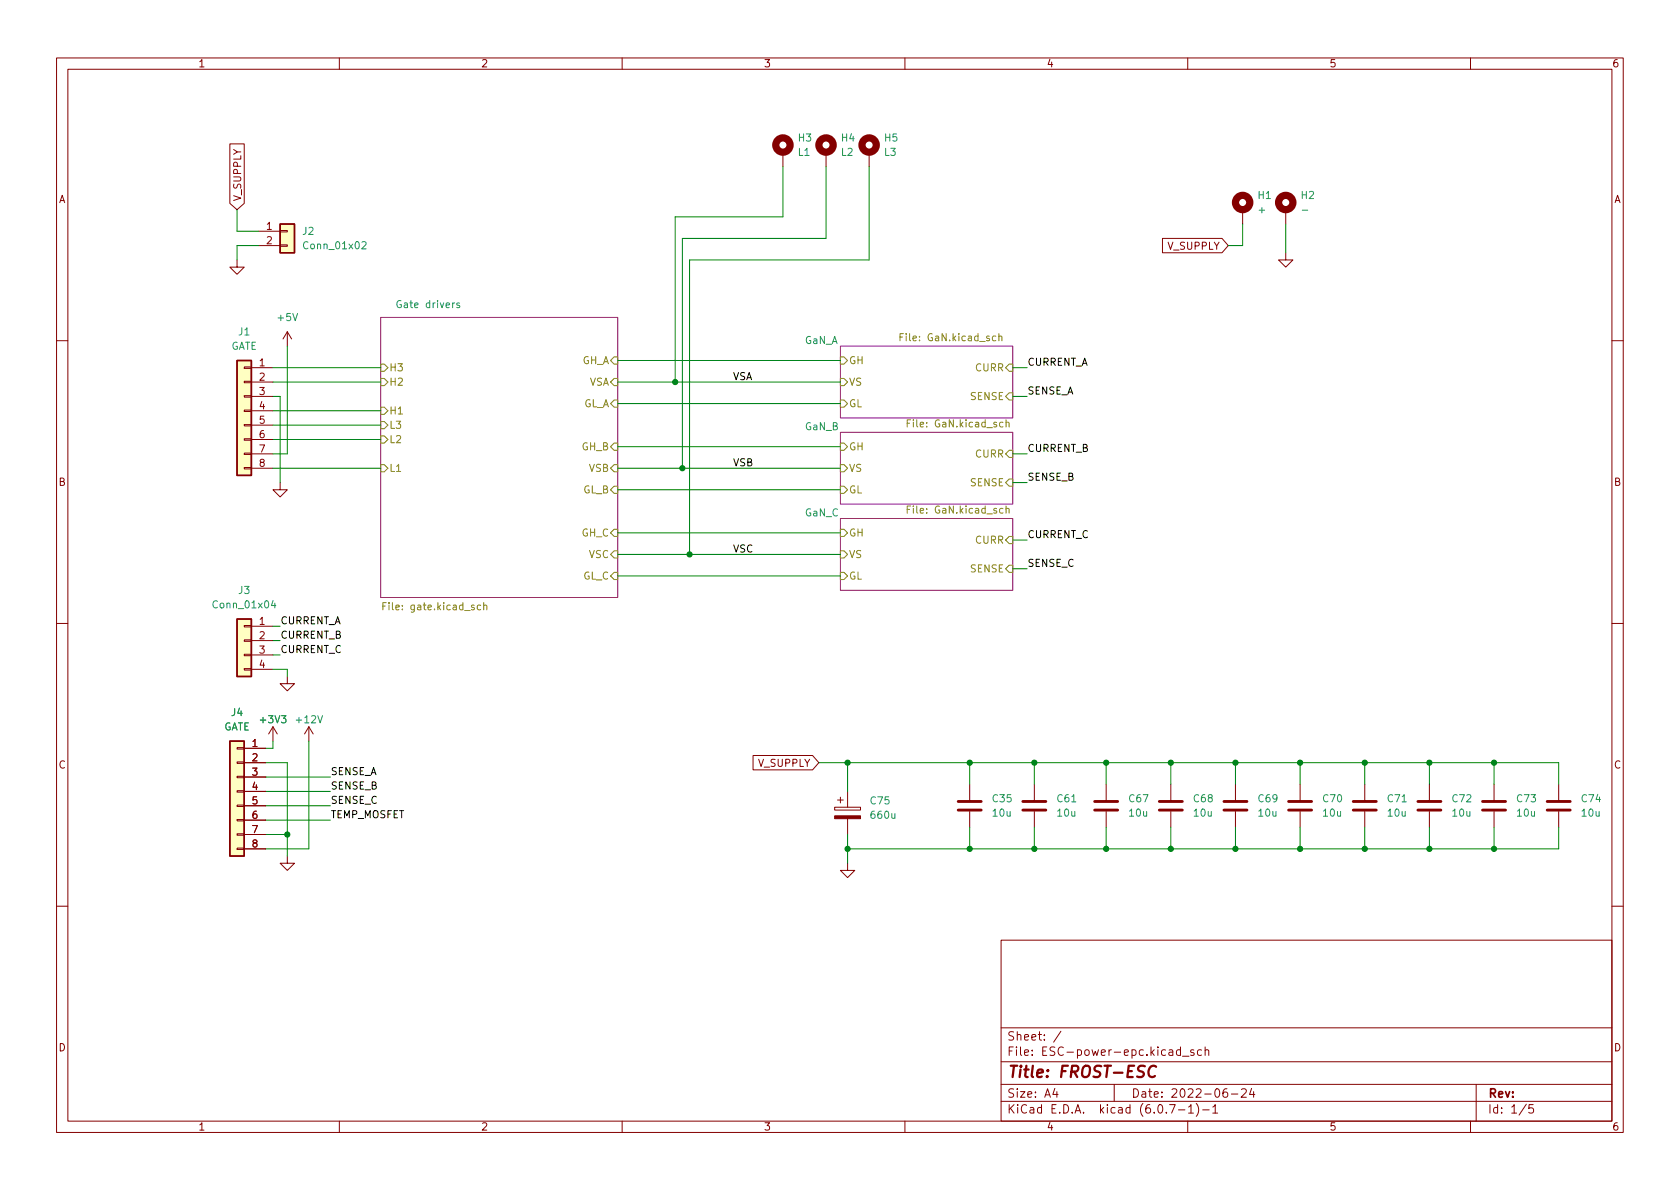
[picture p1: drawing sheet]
<svg xmlns="http://www.w3.org/2000/svg" width="297mm" height="210mm" viewBox="0 0 297 210" stroke-linecap="round" stroke-linejoin="round" font-family="sans-serif">
<g fill="none" stroke="#840000" stroke-width=".18">
<path d="M10 10.2h277v190.1h-277zM12 12.2h273v186.1h-273zM60 10.2v2M110 10.2v2M160 10.2v2M210 10.2v2M260 10.2v2M40.6 25.4h2.6v10.6l-1.3 1.1-1.3-1.1zM138.4 26.9v2.6M146 26.9v2.6M153.7 26.9v2.6M219.7 37.1v2.5"/>
<path d="M227.3 37.1v2.5M41.9 46v1.2h1.3l-1.3 1.3-1.3-1.3h1.3M45.7 40.9h3.8M45.7 43.4h3.8M49.5 43.3h1.3v.3h-1.3zM49.5 40.8h1.3v.2h-1.3zM50.8 58.7l-.8 1.2M50.8 58.7v2.5M50.8 58.7l.8 1.2M205.5 42.2h10.6l1.1 1.2-1.1 1.3h-10.6zM227.3 44.7v1.3h1.3l-1.3 1.2-1.2-1.2h1.2M10 60.2h2"/>
<path d="M43.2 77.6h1.2v.2h-1.2zM43.2 75.1h1.2v.2h-1.2zM43.2 72.5h1.2v.3h-1.2zM43.2 70h1.2v.2h-1.2zM43.2 67.4h1.2v.3h-1.2zM43.2 64.9h1.2v.2h-1.2zM44.4 65h3.9M44.4 67.6h3.9M44.4 70.1h3.9M44.4 72.6h3.9M44.4 75.2h3.9M44.4 77.7h3.9"/>
<path d="M285 60.2h2M43.2 82.7h1.2v.2h-1.2zM43.2 80.1h1.2v.3h-1.2zM44.4 80.3h3.9M44.4 82.8h3.9M49.5 85.3v1.3h1.3l-1.3 1.3-1.2-1.3h1.2M10 110.2h2M43.2 118.2h1.2v.3h-1.2zM43.2 115.7h1.2v.2h-1.2zM43.2 113.2h1.2v.2h-1.2zM43.2 110.6h1.2v.3h-1.2zM44.4 110.7h3.9"/>
<path d="M44.4 113.3h3.9M44.4 115.8h3.9M44.4 118.4h3.9M50.8 119.6v1.3h1.3l-1.3 1.3-1.3-1.3h1.3M285 110.2h2M41.9 139.8h1.3v.3h-1.3zM41.9 137.3h1.3v.2h-1.3zM41.9 134.7h1.3v.3h-1.3zM41.9 132.2h1.3v.3h-1.3zM43.2 132.3h3.8M43.2 134.9h3.8M43.2 137.4h3.8"/>
<path d="M43.2 139.9h3.8M48.3 128.5l-.8 1.3M48.3 128.5v2.6M48.3 128.5l.7 1.3M54.6 128.5l-.8 1.3M54.6 128.5v2.6M54.6 128.5l.8 1.3M133.1 133.6h10.6l1.1 1.3-1.1 1.2h-10.6zM149.9 139.9v2.8M171.4 138.7v2.8M182.9 138.7v2.8M195.6 138.7v2.8"/>
<path d="M207 138.7v2.8M218.4 138.7v2.8M229.9 138.7v2.8M241.3 138.7v2.8M252.7 138.7v2.8M264.2 138.7v2.8M275.6 138.7v2.8M41.9 150h1.3v.2h-1.3zM41.9 147.4h1.3v.3h-1.3zM41.9 144.9h1.3v.3h-1.3zM41.9 142.4h1.3v.2h-1.3zM43.2 142.5h3.8"/>
<path d="M43.2 145h3.8M43.2 147.6h3.8M43.2 150.1h3.8M50.8 151.4v1.2h1.3l-1.3 1.3-1.3-1.3h1.3M147.6 142.7h4.5v.6h-4.5zM148.1 141.5h1M148.6 141v1M149.9 152.6v1.3h1.2l-1.2 1.3-1.3-1.3h1.3M149.9 144.8v2.8M171.4 143.5v2.8M182.9 143.5v2.8M195.6 143.5v2.8"/>
<path d="M207 143.5v2.8M218.4 143.5v2.8M229.9 143.5v2.8M241.3 143.5v2.8M252.7 143.5v2.8M264.2 143.5v2.8M275.6 143.5v2.8M10 160.2h2M177 166.3h108v32h-108zM285 160.2h2M60 198.3v2M110 198.3v2"/>
<path d="M160 198.3v2M177 194.8h108M177 191.8h108M177 187.8h108M177 181.8h108M186.5 192.5l-.4 1h1M186.9 193v1M187.6 182.4l-1.3 1.9M197 191.8v3M206.8 195.3h1l-.7 1.5M208.4 196.3h1.1M208.7 185.7l-.4-.1-.3 .3v.4l.1 .3h.6"/>
<path d="M208.7 185.1v1.5M209.1 186.8h1.1M210 198.3v2M210.1 195.8l.5-.5v1.5M210.1 196.8h.9M211.1 185.7l-.4-.1-.2 .2 .1 .3 .5 .1v.4h-.6M211.5 195.1a1.72 1.72 0 0 1 0 2.3M212.4 185.7l-.4-.1-.3 .3v.4l.2 .3h.5M212.6 196.3h1.2M213.1 185.8l.2-.2 .3 .1 .1 .9M213.1 185.1v1.5M214.4 195.8l.5-.5v1.5"/>
<path d="M214.4 196.8h.9M216.9 192.5a.59 .59 0 0 0-.7 .7v.5l.2 .3h.4l.2-.1 .1-.5-.2-.2-.4-.1-.3 .3M217.7 193.5h1.2M219.5 192.7l.6-.2 .2 .2 .1 .3-1 1h1M221.3 192.5l-.4 1h1M221.6 193v1M260 198.3v2M261 191.8v6.5M269.9 195.3l-1.3 1.9M271.1 195.3h-.7l-.1 .7 .2-.1 .5 .1 .2 .2-.1 .5-.2 .1-.6-.1"/>
</g>
<path d="M204.4 188.7a.88 .88 0 0 0-1-.1 .88 .88 0 0 0-.4 1 .69 .69 0 0 0 .4 .8 .69 .69 0 0 0 .8-.1" fill="none" stroke="#840000" stroke-width=".4"/>
<g fill="#fff" stroke="#fff" stroke-width=".18">
<path d="M67.3 56.1h41.9v49.6h-41.9z"/>
<path d="M148.6 91.7h30.5v12.7h-30.5z"/>
<path d="M148.6 61.2h30.5v12.7h-30.5z"/>
<path d="M148.6 76.4h30.5v12.7h-30.5z"/>
</g>
<path d="M67.3 56.1h41.9v49.6h-41.9zM148.6 61.2h30.5v12.7h-30.5zM148.6 76.4h30.5v12.7h-30.5zM148.6 91.7h30.5v12.7h-30.5z" fill="none" stroke="#840084" stroke-width=".18"/>
<g fill="none" stroke="#848400" stroke-width=".18">
<path d="M159.1 59.6h.5M159.7 59h-.6v1.3M176.6 59.5l.2-.1 .3 .1 .1 .8M176.6 59v1.3M67.3 77.1h.6l.7 .6-.7 .7h-.6zM67.3 66.9h.6l.7 .7-.7 .6h-.6zM67.3 72h.6l.7 .6-.7 .7h-.6zM67.3 74.5h.6l.7 .7-.7 .6h-.6zM67.3 64.4h.6l.7 .6-.7 .7h-.6zM107.9 71.4l.7-.7h.6v1.3h-.6zM108.6 63.1h.6v1.3h-.6l-.7-.7zM108.6 66.9h.6v1.3h-.6l-.7-.6z"/>
<path d="M108.6 78.4h.6v1.2h-.6l-.7-.6zM148.6 63.1h.6l.7 .6-.7 .7h-.6zM148.6 66.9h.6l.7 .7-.7 .6h-.6zM148.6 70.7h.6l.7 .7-.7 .6h-.6zM148.6 78.4h.6l.7 .6-.7 .6h-.6zM160.4 74.8h.4M161 74.2h-.6v1.3M177.8 70.1l.6-.6h.7v1.2h-.7zM177.8 65l.6-.6h.7v1.3h-.7zM177.9 74.8l.2-.1h.3v.8M177.9 74.2v1.3M67.3 82.2h.6l.7 .6-.7 .6h-.6z"/>
<path d="M107.9 86.6l.7-.6h.6v1.2h-.6zM107.9 82.8l.7-.6h.6v1.2h-.6zM107.9 94.2l.7-.6h.6v1.3h-.6zM108.6 97.4h.6v1.3h-.6l-.7-.7zM148.6 93.6h.6l.7 .6-.7 .7h-.6zM148.6 97.4h.6l.7 .6-.7 .7h-.6zM148.6 82.2h.6l.7 .6-.7 .6h-.6zM148.6 86h.6l.7 .6-.7 .6h-.6zM160.4 90.1h.4M161 89.5h-.6v1.2M177.8 80.3l.6-.7h.7v1.3h-.7zM177.9 90l.2-.1 .3 .1v.7"/>
<path d="M177.9 89.5v1.2M178.4 99.9h.7v1.3h-.7l-.6-.6zM178.4 94.9h.7v1.2h-.7l-.6-.6zM178.4 84.7h.7v1.3h-.7l-.6-.7zM67.7 107.2h.4M68.3 106.6h-.6v1.2M85 107.1l-.4-.1-.2 .2 .1 .6h.5M85.5 107.1l.2-.1 .3 .1 .1 .7M85.5 106.6v1.2M108.6 101.2h.6v1.3h-.6l-.7-.7zM148.6 101.2h.6l.7 .6-.7 .7h-.6z"/>
</g>
<path d="M64 42.9l.5-.2 .2 .4-.8 .9h.8M81.2 53.6h-.3l-.1 .1v.2l.4 .1v.3h-.4M48.3 106.2l-.3 .9h.8M48.6 106.7v.8" fill="none" stroke="#008484" stroke-width=".18"/>
<g fill="none" stroke="#840000" stroke-width=".51">
<path d="M169.4 143.3h4.1M169.4 141.7h4.1M180.8 143.3h4.1M180.8 141.7h4.1M193.5 143.3h4.1M193.5 141.7h4.1M205 143.3h4M205 141.7h4M216.4 143.3h4.1M216.4 141.7h4.1M227.8 143.3h4.1M227.8 141.7h4.1"/>
<path d="M239.3 143.3h4M239.3 141.7h4M250.7 143.3h4.1M250.7 141.7h4.1M262.1 143.3h4.1M262.1 141.7h4.1M273.6 143.3h4M273.6 141.7h4"/>
</g>
<g fill="none" stroke="#840000" stroke-width="1.3">
<circle cx="138.4" cy="25.6" r="1.27"/>
<circle cx="146" cy="25.6" r="1.27"/>
<circle cx="153.7" cy="25.6" r="1.27"/>
<circle cx="219.7" cy="35.8" r="1.27"/>
<circle cx="227.3" cy="35.8" r="1.27"/>
</g>
<path d="M147.6 144.3h4.5v.5h-4.5z" fill="#840000" stroke="#840000" stroke-width=".18"/>
<g fill="#ffffc2" stroke="#ffffc2" stroke-width=".18">
<path d="M40.6 131.1h2.6v20.3h-2.6z"/>
<path d="M41.9 63.7h2.5v20.4h-2.5z"/>
<path d="M49.5 39.6h2.6v5.1h-2.6z"/>
<path d="M41.9 109.5h2.5v10.1h-2.5z"/>
</g>
<path d="M49.5 39.6h2.6v5.1h-2.6zM41.9 63.7h2.5v20.4h-2.5zM41.9 109.5h2.5v10.1h-2.5zM40.6 131.1h2.6v20.3h-2.6z" fill="none" stroke="#840000" stroke-width=".25"/>
<g fill="none" stroke="#008400" stroke-width=".18">
<path d="M41.9 37.1v3.8h3.8M138.4 29.5v8.8h-19v29.3M146 29.5v12.7h-25.4v40.6M153.7 29.5v16.5h-31.8v52M219.7 39.6v3.8h-2.5M227.3 39.6v5.1M45.7 43.4h-3.8v2.6M48.3 75.2h19M48.3 70.1h1.2v15.2M48.3 65h19M48.3 77.7h19M48.3 72.6h19"/>
<path d="M48.3 67.6h19M50.8 61.2v19.1h-2.5M109.2 79h39.4M109.2 67.6h39.4M109.2 71.4h39.4M109.2 63.7h39.4M179.1 65h2.5M179.1 70.1h2.5M48.3 82.8h19M109.2 82.8h39.4M109.2 94.2h39.4M109.2 98h39.4"/>
<path d="M109.2 86.6h39.4M179.1 85.3h2.5M179.1 95.5h2.5M179.1 80.3h2.5M48.3 118.4h2.5v1.2M48.3 115.8h1.2M48.3 113.3h1.2M48.3 110.7h1.2M109.2 101.8h39.4M179.1 100.6h2.5M47 134.9h3.8v16.5M47 137.4h11.4"/>
<path d="M47 139.9h11.4M48.3 131.1v1.2h-1.3M54.6 131.1v19h-7.6M144.8 134.9h130.8v3.8M149.9 134.9v5M171.4 134.9v3.8M182.9 134.9v3.8M195.6 134.9v3.8M207 134.9v3.8M218.4 134.9v3.8M229.9 134.9v3.8M241.3 134.9v3.8"/>
<path d="M252.7 134.9v3.8M264.2 134.9v3.8M47 147.6h3.8M47 142.5h11.4M47 145h11.4M149.9 147.6v5M171.4 146.3v3.8M182.9 146.3v3.8M195.6 146.3v3.8M207 146.3v3.8M218.4 146.3v3.8M229.9 146.3v3.8"/>
<path d="M241.3 146.3v3.8M252.7 146.3v3.8M264.2 146.3v3.8M275.6 146.3v3.8h-125.7"/>
</g>
<g fill="#008400" stroke="#008400" stroke-width=".18">
<circle cx="252.7" cy="134.9" r=".46"/>
<circle cx="241.3" cy="134.9" r=".46"/>
<circle cx="264.2" cy="134.9" r=".46"/>
<circle cx="252.7" cy="150.1" r=".46"/>
<circle cx="241.3" cy="150.1" r=".46"/>
<circle cx="229.9" cy="150.1" r=".46"/>
<circle cx="264.2" cy="150.1" r=".46"/>
<circle cx="121.9" cy="98" r=".46"/>
<circle cx="182.9" cy="134.9" r=".46"/>
<circle cx="182.9" cy="150.1" r=".46"/>
<circle cx="171.4" cy="134.9" r=".46"/>
<circle cx="171.4" cy="150.1" r=".46"/>
<circle cx="149.9" cy="150.1" r=".46"/>
<circle cx="149.9" cy="134.9" r=".46"/>
<circle cx="120.6" cy="82.8" r=".46"/>
<circle cx="119.4" cy="67.6" r=".46"/>
<circle cx="218.4" cy="134.9" r=".46"/>
<circle cx="207" cy="134.9" r=".46"/>
<circle cx="218.4" cy="150.1" r=".46"/>
<circle cx="229.9" cy="134.9" r=".46"/>
<circle cx="195.6" cy="134.9" r=".46"/>
<circle cx="195.6" cy="150.1" r=".46"/>
<circle cx="207" cy="150.1" r=".46"/>
<circle cx="50.8" cy="147.6" r=".46"/>
</g>
<text font-size="2.8" fill="#840000" x="178" y="190.6">Title: FROST-ESC</text>
<g font-size="2.1" fill="#840000">
<text x="178" y="184">Sheet: /</text>
<text x="178" y="186.7">File: ESC-power-epc.kicad_sch</text>
<text x="178" y="196.9">KiCad E.D.A. kicad (6.0.7-1)-1</text>
<text x="178" y="194.1">Size: A4</text>
<text x="200" y="194.1">Date: 2022-06-24</text>
<text x="263" y="194.1">Rev:</text>
<text x="263" y="196.9">Id: 1/5</text>
</g>
<g font-size="1.8" fill="#840000">
<text x="35" y="11.9">1</text>
<text x="85" y="11.9">2</text>
<text x="135" y="11.9">3</text>
<text x="185" y="11.9">4</text>
<text x="235" y="11.9">5</text>
<text x="285" y="11.9">6</text>
<text x="10.3" y="35.9">A</text>
<text x="42.6" y="35.6" transform="rotate(-90 42.6 35.6)">V_SUPPLY</text>
<text x="285.3" y="35.9">A</text>
<text x="47.1" y="40.6">1</text>
<text x="47.1" y="43.2">2</text>
<text x="206.5" y="44.2">V_SUPPLY</text>
<text x="45.9" y="64.8">1</text>
<text x="45.9" y="67.3">2</text>
<text x="45.9" y="69.8">3</text>
<text x="45.9" y="72.4">4</text>
<text x="45.9" y="74.9">5</text>
<text x="45.9" y="77.5">6</text>
<text x="45.9" y="80">7</text>
<text x="45.9" y="82.5">8</text>
<text x="10.3" y="85.9">B</text>
<text x="285.3" y="85.9">B</text>
<text x="45.9" y="110.5">1</text>
<text x="45.9" y="113">2</text>
<text x="45.9" y="115.6">3</text>
<text x="45.9" y="118.1">4</text>
<text x="10.3" y="135.9">C</text>
<text x="44.6" y="132.1">1</text>
<text x="44.6" y="134.6">2</text>
<text x="44.6" y="137.2">3</text>
<text x="134.1" y="135.6">V_SUPPLY</text>
<text x="285.3" y="135.9">C</text>
<text x="44.6" y="139.7">4</text>
<text x="44.6" y="142.2">5</text>
<text x="44.6" y="144.8">6</text>
<text x="44.6" y="147.3">7</text>
<text x="44.6" y="149.9">8</text>
<text x="10.3" y="185.9">D</text>
<text x="285.3" y="185.9">D</text>
<text x="35" y="199.9">1</text>
<text x="85" y="199.9">2</text>
<text x="135" y="199.9">3</text>
<text x="185" y="199.9">4</text>
<text x="235" y="199.9">5</text>
<text x="285" y="199.9">6</text>
</g>
<g font-size="1.8" fill="#008484">
<text x="141.1" y="27.6">L1</text>
<text x="141.2" y="25">H3</text>
<text x="148.8" y="27.6">L2</text>
<text x="148.8" y="25">H4</text>
<text x="156.4" y="27.6">L3</text>
<text x="156.4" y="25">H5</text>
<text x="222.5" y="35.2">H1</text>
<text x="230.1" y="35.2">H2</text>
<text x="53.5" y="41.5">J2</text>
<text x="222.6" y="37.7">+</text>
<text x="230.4" y="37.7">-</text>
<text x="54" y="44.1">Conn_01x02</text>
<text x="42.2" y="59.3">J1</text>
<text x="49.2" y="56.8">+5V</text>
<text x="70.6" y="54.5">Gate drivers</text>
<text x="40.7" y="61.8">GATE</text>
<text x="142.3" y="60.8">GaN_A</text>
<text x="142.4" y="76.1">GaN_B</text>
<text x="142.4" y="91.3">GaN_C</text>
<text x="38" y="107.6">Conn_01x04</text>
<text x="42.2" y="105">J3</text>
<text x="39.5" y="129.2">GATE</text>
<text x="40.9" y="126.6">J4</text>
<text x="46.2" y="127.9">+3V3</text>
<text x="52.5" y="127.9">+12V</text>
<text x="154" y="142.2">C75</text>
<text x="175.6" y="141.9">C35</text>
<text x="187" y="141.9">C61</text>
<text x="199.7" y="141.9">C67</text>
<text x="211.1" y="141.9">C68</text>
<text x="222.6" y="141.9">C69</text>
<text x="234" y="141.9">C70</text>
<text x="245.4" y="141.9">C71</text>
<text x="256.8" y="141.9">C72</text>
<text x="268.3" y="141.9">C73</text>
<text x="279.7" y="141.9">C74</text>
<text x="154.1" y="144.8">660u</text>
<text x="175.6" y="144.4">10u</text>
<text x="187" y="144.4">10u</text>
<text x="199.7" y="144.4">10u</text>
<text x="211.2" y="144.4">10u</text>
<text x="222.6" y="144.4">10u</text>
<text x="234" y="144.4">10u</text>
<text x="245.4" y="144.4">10u</text>
<text x="256.9" y="144.4">10u</text>
<text x="268.3" y="144.4">10u</text>
<text x="279.7" y="144.4">10u</text>
</g>
<g font-size="1.8" fill="#848400">
<text x="68.8" y="65.7">H3</text>
<text x="102.8" y="64.4">GH_A</text>
<text x="150.1" y="64.4">GH</text>
<text x="159.7" y="60.3">File: GaN.kicad_sch</text>
<text x="172.5" y="65.7">CURR</text>
<text x="68.8" y="68.2">H2</text>
<text x="104.1" y="68.2">VSA</text>
<text x="150.1" y="68.2">VS</text>
<text x="171.6" y="70.7">SENSE</text>
<text x="68.8" y="73.3">H1</text>
<text x="68.8" y="75.8">L3</text>
<text x="103" y="72">GL_A</text>
<text x="150.1" y="72">GL</text>
<text x="161" y="75.6">File: GaN.kicad_sch</text>
<text x="68.8" y="78.4">L2</text>
<text x="68.8" y="83.4">L1</text>
<text x="102.8" y="79.6">GH_B</text>
<text x="104.1" y="83.4">VSB</text>
<text x="150.1" y="79.6">GH</text>
<text x="150.1" y="83.4">VS</text>
<text x="172.5" y="80.9">CURR</text>
<text x="103" y="87.2">GL_B</text>
<text x="150.1" y="87.2">GL</text>
<text x="171.6" y="86">SENSE</text>
<text x="102.8" y="94.9">GH_C</text>
<text x="150.1" y="94.9">GH</text>
<text x="161" y="90.8">File: GaN.kicad_sch</text>
<text x="104.1" y="98.7">VSC</text>
<text x="150.1" y="98.7">VS</text>
<text x="171.6" y="101.2">SENSE</text>
<text x="172.5" y="96.1">CURR</text>
<text x="68.5" y="107.9">File: gate.kicad_sch</text>
<text x="103" y="102.5">GL_C</text>
<text x="150.1" y="102.5">GL</text>
</g>
<g font-size="1.8">
<text x="181.6" y="64.7">CURRENT_A</text>
<text x="129.5" y="67.2">VSA</text>
<text x="181.6" y="69.7">SENSE_A</text>
<text x="129.5" y="82.4">VSB</text>
<text x="181.6" y="79.9">CURRENT_B</text>
<text x="181.6" y="85">SENSE_B</text>
<text x="181.6" y="95.1">CURRENT_C</text>
<text x="129.5" y="97.7">VSC</text>
<text x="181.6" y="100.2">SENSE_C</text>
<text x="49.5" y="112.9">CURRENT_B</text>
<text x="49.5" y="110.4">CURRENT_A</text>
<text x="49.5" y="115.5">CURRENT_C</text>
<text x="58.4" y="137.1">SENSE_A</text>
<text x="58.4" y="142.1">SENSE_C</text>
<text x="58.4" y="139.6">SENSE_B</text>
<text x="58.4" y="144.7">TEMP_MOSFET</text>
</g>
</svg>
